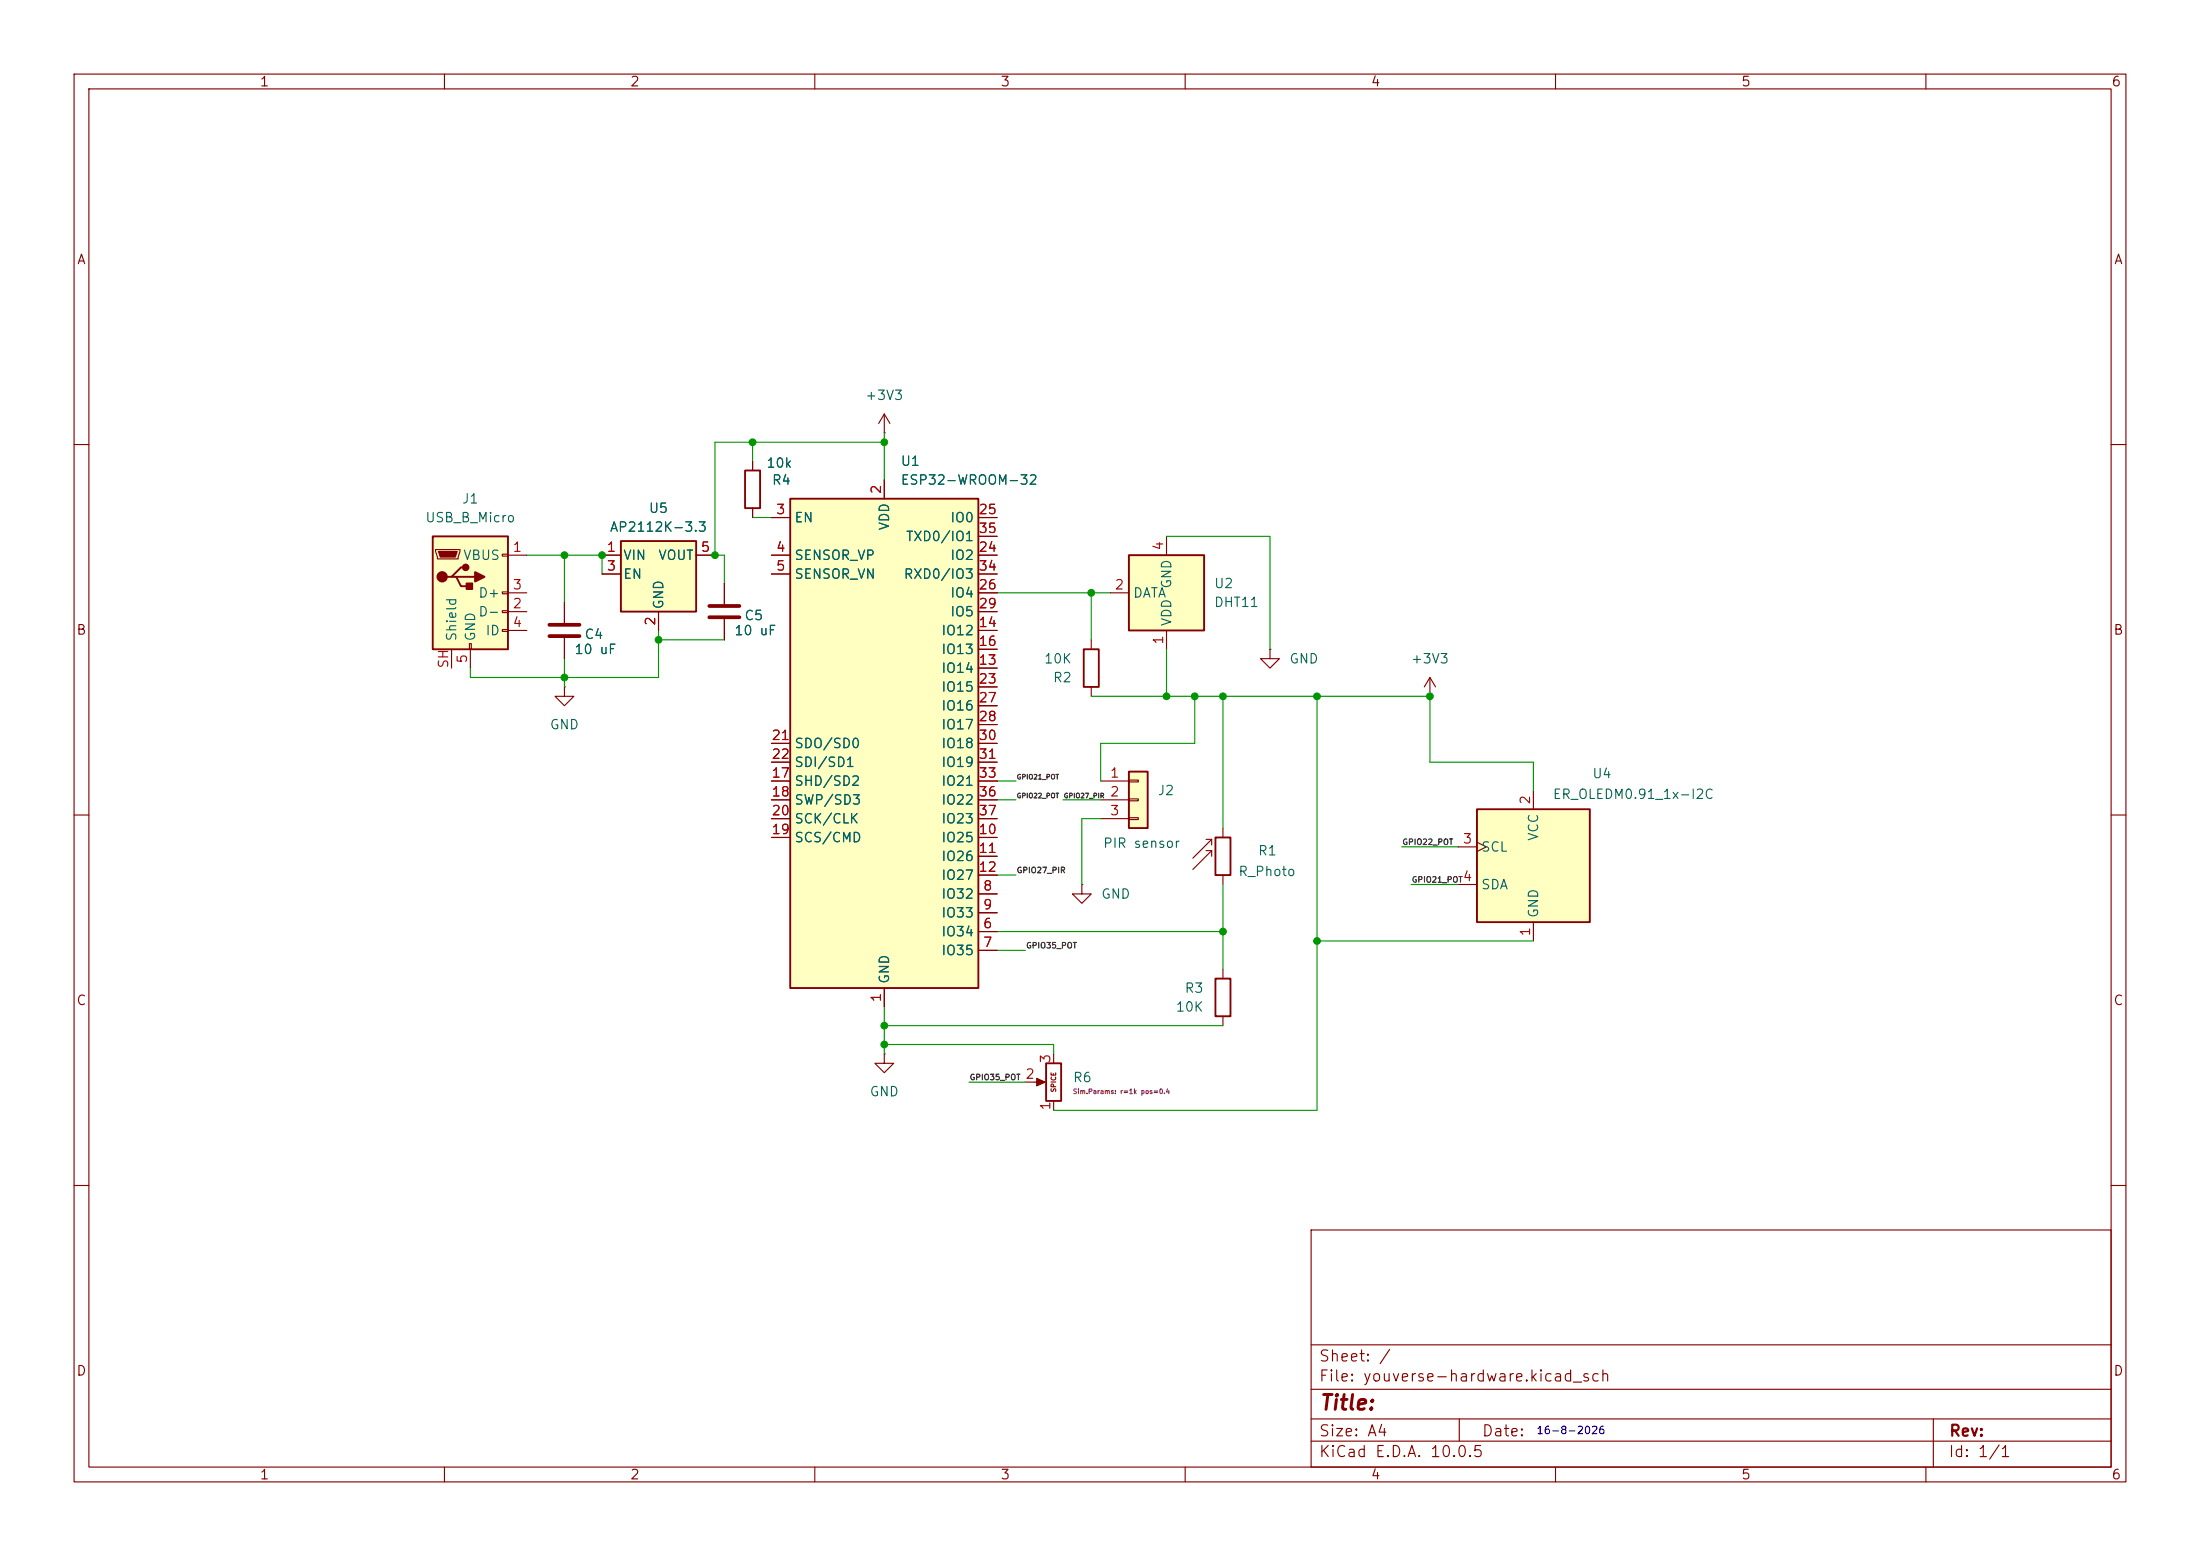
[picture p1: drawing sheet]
<svg xmlns="http://www.w3.org/2000/svg" width="297mm" height="210mm" viewBox="0 0 297 210" stroke-linecap="round" stroke-linejoin="round" font-family="sans-serif">
<g fill="none" stroke="#840000" stroke-width=".15">
<path d="M10 10h277v190h-277zM12 12h273v186h-273zM60 10v2M110 10v2M160 10v2M210 10v2M260 10v2M10 60h2M97.8 78.7v2.8M285 60h2M97.8 83.6v2.8M10 110h2"/>
<path d="M285 110h2M10 160h2M177 166h108v32h-108zM285 160h2M60 198v2M110 198v2M160 198v2M177 194.5h108M177 191.5h108M177 187.5h108M177 181.5h108M197 191.5v3"/>
<path d="M210 198v2M260 198v2M261 191.5v6.5"/>
</g>
<path d="M95.8 83.3h4M95.8 81.8h4" fill="none" stroke="#840000" stroke-width=".51"/>
<path d="M83.8 73h10.2v9.6h-10.2z" fill="#ffffc2"/>
<path d="M83.8 73h10.2v9.6h-10.2zM164.1 132.1h2v5.1h-2zM141.2 143.5h2.1v5.1h-2.1z" fill="none" stroke="#840000" stroke-width=".25"/>
<g fill="none" stroke="#840000" stroke-width=".15">
<path d="M81.3 74.9h2.5M81.3 77.5h2.5M94 74.9h2.5M76.2 92.7v1.3h1.3l-1.3 1.3-1.3-1.3h1.3M76.2 92.7h.1M76.2 81.3v2.8M76.2 86.1v2.8M88.9 82.6v2.5M165.1 130.8v1.3M165.1 137.2v1.2M138.4 146.1h2.3M142.2 142.2v1.3"/>
<path d="M142.2 148.6v1.3"/>
</g>
<path d="M74.2 85.9h4M74.2 84.3h4" fill="none" stroke="#840000" stroke-width=".51"/>
<path d="M140 145.5l1.1 .6-1.1 .5z" fill="#840000" stroke="#840000" stroke-width=".15"/>
<path d="M106.7 67.3h25.4v66.1h-25.4z" fill="#ffffc2"/>
<path d="M100.6 63.5h2v5.1h-2zM106.7 67.3h25.4v66.1h-25.4z" fill="none" stroke="#840000" stroke-width=".25"/>
<g fill="none" stroke="#840000" stroke-width=".15">
<path d="M119.4 58.4h.1M119.4 55.9v2.5M119.4 55.9l-.8 1.3M119.4 55.9l.7 1.3M101.6 62.2v1.3M101.6 68.6v1.3M104.1 69.9h2.6M104.1 74.9h2.6M104.1 77.5h2.6M119.4 64.8v2.5M132.1 69.9h2.5M132.1 74.9h2.5"/>
<path d="M132.1 77.5h2.5M132.1 72.4h2.5M132.1 90.2h2.5M132.1 85.1h2.5M132.1 87.6h2.5M132.1 92.7h2.5M132.1 80h2.5M132.1 95.3h2.5M132.1 97.8h2.5M132.1 82.6h2.5M104.1 113h2.6M104.1 105.4h2.6"/>
<path d="M104.1 108h2.6M104.1 110.5h2.6M104.1 100.3h2.6M104.1 102.9h2.6M132.1 113h2.5M132.1 115.6h2.5M132.1 118.1h2.5M132.1 105.4h2.5M132.1 108h2.5M132.1 110.5h2.5M132.1 100.3h2.5M132.1 102.9h2.5"/>
<path d="M119.4 133.4v2.5M132.1 125.7h2.5M132.1 128.3h2.5M132.1 120.7h2.5M132.1 123.2h2.5M119.4 142.2v1.3h1.2l-1.2 1.3-1.3-1.3h1.3M119.4 142.2h.1"/>
</g>
<path d="M58.4 72.4h10.2v15.2h-10.2z" fill="#ffffc2"/>
<path d="M58.4 72.4h10.2v15.2h-10.2zM61 77.9h.6l.6 1.2h1.3M61.6 77.9h2.5M62.9 76.6h-.7l-1.2 1.3h-.7M164.1 113h2v5.1h-2z" fill="none" stroke="#840000" stroke-width=".25"/>
<g fill="none" stroke="#840000" stroke-width=".15">
<path d="M58.8 74.2h3.3v.2l-.3 1h-2.7zM67.8 74.8h.8v.3h-.8zM67.8 79.9h.8v.2h-.8zM68.6 74.9h2.5M61 87.6v2.6M63.4 86.9h.2v.7h-.2zM63.5 87.6v2.6M67.8 82.4h.8v.3h-.8zM67.8 85h.8v.2h-.8zM68.6 82.6h2.5M68.6 80h2.5M68.6 85.1h2.5"/>
<path d="M171.4 87.6v1.3h1.3l-1.3 1.3-1.2-1.3h1.2M171.4 87.6h.1M146 119.4v1.3h1.3l-1.3 1.2-1.2-1.2h1.2M146 119.4h.1M162.8 114.8h.8M162.8 113.3h.8M163.6 114.8l-2.6 2.5M163.6 113.3v.7M163.6 114.8v.8M163.6 113.3l-2.6 2.5M165.1 111.8v1.2M165.1 118.1v1.3"/>
</g>
<path d="M59.2 74.4h2.5l-.2 .8h-2.1z" fill="#840000" stroke="#840000" stroke-width=".15"/>
<g fill="#840000" stroke="#840000" stroke-width=".25">
<path d="M63 78.7h.8v.8h-.8z"/>
<path d="M64.1 77.2l1.3 .7-1.3 .6z"/>
<circle cx="59.7" cy="77.9" r=".63"/>
<circle cx="62.9" cy="76.6" r=".38"/>
</g>
<path d="M152.4 74.9h10.2v10.2h-10.2z" fill="#ffffc2"/>
<path d="M152.4 74.9h10.2v10.2h-10.2zM146.3 87.6h2v5.1h-2z" fill="none" stroke="#840000" stroke-width=".25"/>
<path d="M157.5 72.4v2.5M147.3 86.4v1.2M147.3 92.7v1.3M149.9 80h2.5M157.5 85.1v2.5M193 94h.1M193 91.4l-.7 1.3M193 91.4l.8 1.3M193 91.4v2.6" fill="none" stroke="#840000" stroke-width=".15"/>
<path d="M199.4 109.2h15.2v15.3h-15.2z" fill="#ffffc2"/>
<path d="M199.4 109.2h15.2v15.3h-15.2z" fill="none" stroke="#840000" stroke-width=".25"/>
<path d="M196.8 114.3h2.6M196.8 119.4h2.6M199.4 113.7l1.3 .6-1.3 .6M207 106.7v2.5M207 124.5v2.5" fill="none" stroke="#840000" stroke-width=".15"/>
<path d="M152.4 104.1h2.5v7.7h-2.5z" fill="#ffffc2"/>
<path d="M152.4 104.1h2.5v7.7h-2.5z" fill="none" stroke="#840000" stroke-width=".25"/>
<g fill="none" stroke="#840000" stroke-width=".15">
<path d="M81.3 74.9h2.5M81.3 77.5h2.5M94 74.9h2.5M97.8 78.7v2.8M101.6 62.2v1.3M101.6 68.6v1.3M104.1 69.9h2.6M104.1 74.9h2.6M104.1 77.5h2.6M119.4 64.8v2.5M132.1 69.9h2.5M132.1 74.9h2.5"/>
<path d="M132.1 77.5h2.5M132.1 72.4h2.5M76.2 81.3v2.8M76.2 86.1v2.8M88.9 82.6v2.5M97.8 83.6v2.8M132.1 90.2h2.5M132.1 85.1h2.5M132.1 87.6h2.5M132.1 92.7h2.5M132.1 80h2.5M132.1 95.3h2.5"/>
<path d="M132.1 97.8h2.5M132.1 82.6h2.5M104.1 105.4h2.6M104.1 108h2.6M104.1 110.5h2.6M104.1 113h2.6M104.1 100.3h2.6M104.1 102.9h2.6M132.1 105.4h2.5M132.1 108h2.5M132.1 110.5h2.5M132.1 113h2.5"/>
<path d="M132.1 115.6h2.5M132.1 118.1h2.5M132.1 100.3h2.5M132.1 102.9h2.5M148.6 105.4h3.8M148.6 108h3.8M148.6 110.5h3.8M152.4 105.3h1.3v.2h-1.3zM152.4 107.8h1.3v.3h-1.3zM152.4 110.4h1.3v.2h-1.3zM119.4 133.4v2.5M132.1 125.7h2.5"/>
<path d="M132.1 128.3h2.5M132.1 120.7h2.5M132.1 123.2h2.5"/>
</g>
<g fill="none" stroke="#009600" stroke-width=".15">
<path d="M101.6 59.7v2.5M119.4 59.7h-22.9v15.2h1.3v3.8M119.4 58.4v6.4M71.1 74.9h10.2v2.6M76.2 74.9v6.4M101.6 69.9h2.5M157.5 72.4h13.9v15.2M76.2 88.9v3.8M88.9 85.1v6.3h-25.4v-1.2M88.9 86.4h8.9M134.6 80h15.3M147.3 94h45.7v8.9h14v3.8"/>
<path d="M147.3 80v6.4M157.5 87.6v6.4M161.3 94v6.3h-12.7v5.1M165.1 94v17.8M177.8 94v55.9h-35.6M134.6 118.1h2.6M134.6 108h2.6M134.6 105.4h2.6M143.5 108h5.1M148.6 110.5h-2.6v8.9M165.1 119.4v11.4M189.2 114.3h7.6"/>
<path d="M190.5 119.4h6.3M119.4 135.9v6.3M119.4 138.4h45.7M134.6 128.3h3.8M134.6 125.7h30.5M177.8 127h29.2M119.4 141h22.8v1.2M130.8 146.1h7.6"/>
</g>
<g fill="#009600" stroke="#009600" stroke-width=".14">
<circle cx="177.8" cy="127" r=".46"/>
<circle cx="165.1" cy="125.7" r=".46"/>
<circle cx="119.4" cy="138.4" r=".46"/>
<circle cx="119.4" cy="141" r=".46"/>
<circle cx="101.6" cy="59.7" r=".46"/>
<circle cx="88.9" cy="86.4" r=".46"/>
<circle cx="76.2" cy="91.4" r=".46"/>
<circle cx="76.2" cy="74.9" r=".46"/>
<circle cx="147.3" cy="80" r=".46"/>
<circle cx="157.5" cy="94" r=".46"/>
<circle cx="96.5" cy="74.9" r=".46"/>
<circle cx="81.3" cy="74.9" r=".46"/>
<circle cx="119.4" cy="59.7" r=".46"/>
<circle cx="165.1" cy="94" r=".46"/>
<circle cx="177.8" cy="94" r=".46"/>
<circle cx="161.3" cy="94" r=".46"/>
<circle cx="193" cy="94" r=".46"/>
</g>
<text font-size="2" fill="#840000" x="178" y="190.8">Title:</text>
<g font-size="1.5" fill="#840000">
<text x="178" y="184.1">Sheet: /</text>
<text x="178" y="186.8">File: youverse-hardware.kicad_sch</text>
<text x="178" y="197">KiCad E.D.A. 10.0.5</text>
<text x="178" y="194.2">Size: A4</text>
<text x="200" y="194.2">Date:</text>
<text x="263" y="197">Id: 1/1</text>
<text x="263" y="194.2">Rev:</text>
</g>
<g font-size="1.3" fill="#840000">
<text x="35" y="12">1</text>
<text x="85" y="12">2</text>
<text x="135" y="12">3</text>
<text x="185" y="12">4</text>
<text x="235" y="12">5</text>
<text x="285" y="12">6</text>
<text x="10.3" y="36">A</text>
<text x="285.3" y="36">A</text>
<text x="10.2" y="86">B</text>
<text x="285.2" y="86">B</text>
<text x="10.2" y="136">C</text>
<text x="285.2" y="136">C</text>
<text x="10.2" y="186">D</text>
<text x="285.2" y="186">D</text>
<text x="35" y="200">1</text>
<text x="85" y="200">2</text>
<text x="135" y="200">3</text>
<text x="185" y="200">4</text>
<text x="235" y="200">5</text>
<text x="285" y="200">6</text>
</g>
<g font-size="1.3" fill="#006464">
<text x="116.7" y="54.3">+3V3</text>
<text x="103.4" y="63.4">10k</text>
<text x="104.1" y="65.7">R4</text>
<text x="121.5" y="63.2">U1</text>
<text x="121.5" y="65.7">ESP32-WROOM-32</text>
<text x="57.3" y="70.8">USB_B_Micro</text>
<text x="62.3" y="68.3">J1</text>
<text x="87.5" y="69.5">U5</text>
<text x="107.2" y="70.8">EN</text>
<text x="120.3" y="71.7" transform="rotate(-90 120.3 71.7)">VDD</text>
<text x="128.2" y="70.8">IO0</text>
<text x="62.4" y="75.9">VBUS</text>
<text x="82.2" y="72.1">AP2112K-3.3</text>
<text x="84" y="75.9">VIN</text>
<text x="88.8" y="75.9">VOUT</text>
<text x="107.2" y="75.9">SENSOR_VP</text>
<text x="122.2" y="73.4">TXD0/IO1</text>
<text x="128.2" y="75.9">IO2</text>
<text x="64.5" y="83.5">D-</text>
<text x="64.5" y="81">D+</text>
<text x="84" y="78.4">EN</text>
<text x="89.9" y="82.3" transform="rotate(-90 89.9 82.3)">GND</text>
<text x="107.2" y="78.4">SENSOR_VN</text>
<text x="121.9" y="78.4">RXD0/IO3</text>
<text x="128.2" y="81">IO4</text>
<text x="128.2" y="83.5">IO5</text>
<text x="152.9" y="81">DATA</text>
<text x="158.4" y="79.5" transform="rotate(-90 158.4 79.5)">GND</text>
<text x="163.8" y="79.7">U2</text>
<text x="163.8" y="82.2">DHT11</text>
<text x="61.9" y="86.6" transform="rotate(-90 61.9 86.6)">Shield</text>
<text x="64.5" y="86.6" transform="rotate(-90 64.5 86.6)">GND</text>
<text x="65.5" y="86.1">ID</text>
<text x="77.4" y="88.6">10 uF</text>
<text x="78.8" y="86.6">C4</text>
<text x="99" y="86.1">10 uF</text>
<text x="100.4" y="84">C5</text>
<text x="127" y="86.1">IO12</text>
<text x="127" y="88.6">IO13</text>
<text x="140.9" y="89.9">10K</text>
<text x="158.4" y="84.6" transform="rotate(-90 158.4 84.6)">VDD</text>
<text x="174" y="89.9">GND</text>
<text x="190.4" y="89.9">+3V3</text>
<text x="127" y="91.1">IO14</text>
<text x="127" y="93.7">IO15</text>
<text x="142.1" y="92.4">R2</text>
<text x="74.1" y="98.8">GND</text>
<text x="107.2" y="101.3">SDO/SD0</text>
<text x="127" y="96.2">IO16</text>
<text x="127" y="98.8">IO17</text>
<text x="127" y="101.3">IO18</text>
<text x="107.2" y="106.4">SHD/SD2</text>
<text x="107.2" y="103.8">SDI/SD1</text>
<text x="127" y="103.8">IO19</text>
<text x="127" y="106.4">IO21</text>
<text x="156.2" y="107.6">J2</text>
<text x="214.9" y="105.4">U4</text>
<text x="107.2" y="108.9">SWP/SD3</text>
<text x="107.2" y="114">SCS/CMD</text>
<text x="107.2" y="111.5">SCK/CLK</text>
<text x="127" y="114">IO25</text>
<text x="127" y="108.9">IO22</text>
<text x="127" y="111.5">IO23</text>
<text x="208" y="113.6" transform="rotate(-90 208 113.6)">VCC</text>
<text x="209.5" y="108.2">ER_OLEDM0.91_1x-I2C</text>
<text x="127" y="116.5">IO26</text>
<text x="127" y="119.1">IO27</text>
<text x="148.8" y="114.8">PIR sensor</text>
<text x="167.1" y="118.6">R_Photo</text>
<text x="169.7" y="115.8">R1</text>
<text x="199.9" y="115.3">SCL</text>
<text x="127" y="121.6">IO32</text>
<text x="127" y="124.2">IO33</text>
<text x="148.6" y="121.6">GND</text>
<text x="199.9" y="120.3">SDA</text>
<text x="208" y="124" transform="rotate(-90 208 124)">GND</text>
<text x="127" y="126.7">IO34</text>
<text x="127" y="129.2">IO35</text>
<text x="120.3" y="132.9" transform="rotate(-90 120.3 132.9)">GND</text>
<text x="158.6" y="136.9">10K</text>
<text x="159.8" y="134.3">R3</text>
<text x="117.3" y="148.3">GND</text>
<text x="144.8" y="146.4">R6</text>
</g>
<g font-size="1.3" fill="#a90000">
<text x="104.7" y="69.7">3</text>
<text x="119.2" y="66.8" transform="rotate(-90 119.2 66.8)">2</text>
<text x="132" y="69.7">25</text>
<text x="69.1" y="74.8">1</text>
<text x="81.8" y="74.8">1</text>
<text x="81.8" y="77.3">3</text>
<text x="94.5" y="74.8">5</text>
<text x="104.7" y="74.8">4</text>
<text x="104.7" y="77.3">5</text>
<text x="132" y="74.8">24</text>
<text x="132" y="77.3">34</text>
<text x="132" y="72.3">35</text>
<text x="157.3" y="74.4" transform="rotate(-90 157.3 74.4)">4</text>
<text x="69.1" y="82.4">2</text>
<text x="69.1" y="79.9">3</text>
<text x="132" y="79.9">26</text>
<text x="132" y="82.4">29</text>
<text x="150.4" y="79.9">2</text>
<text x="63.4" y="89.6" transform="rotate(-90 63.4 89.6)">5</text>
<text x="69.1" y="85">4</text>
<text x="88.8" y="84.6" transform="rotate(-90 88.8 84.6)">2</text>
<text x="132" y="85">14</text>
<text x="132" y="87.5">16</text>
<text x="157.3" y="87.1" transform="rotate(-90 157.3 87.1)">1</text>
<text x="60.8" y="90.3" transform="rotate(-90 60.8 90.3)">SH</text>
<text x="132" y="90">13</text>
<text x="132" y="92.6">23</text>
<text x="132" y="95.1">27</text>
<text x="104.1" y="100.2">21</text>
<text x="132" y="97.7">28</text>
<text x="132" y="100.2">30</text>
<text x="104.1" y="105.3">17</text>
<text x="104.1" y="107.8">18</text>
<text x="104.1" y="102.7">22</text>
<text x="132" y="102.7">31</text>
<text x="132" y="105.3">33</text>
<text x="132" y="107.8">36</text>
<text x="149.8" y="105.3">1</text>
<text x="149.8" y="107.8">2</text>
<text x="104.1" y="112.9">19</text>
<text x="104.1" y="110.4">20</text>
<text x="132" y="112.9">10</text>
<text x="132" y="110.4">37</text>
<text x="149.8" y="110.4">3</text>
<text x="206.9" y="108.7" transform="rotate(-90 206.9 108.7)">2</text>
<text x="132" y="115.4">11</text>
<text x="132" y="118">12</text>
<text x="197.4" y="114.2">3</text>
<text x="197.4" y="119.2">4</text>
<text x="132.6" y="125.6">6</text>
<text x="132.6" y="120.5">8</text>
<text x="132.6" y="123.1">9</text>
<text x="132.6" y="128.1">7</text>
<text x="206.9" y="126.5" transform="rotate(-90 206.9 126.5)">1</text>
<text x="119.2" y="135.4" transform="rotate(-90 119.2 135.4)">1</text>
<text x="142.1" y="143.6" transform="rotate(-90 142.1 143.6)">3</text>
<text x="138.3" y="145.9">2</text>
<text x="142.1" y="150" transform="rotate(-90 142.1 150)">1</text>
</g>
<text font-size="1" fill="#0000c2" x="207.3" y="193.8">16-8-2026</text>
<g font-size=".8" fill="#0f0f0f">
<text x="137.2" y="118">GPIO27_PIR</text>
<text x="189.3" y="114.2">GPIO22_POT</text>
<text x="190.5" y="119.3">GPIO21_POT</text>
<text x="138.5" y="128.2">GPIO35_POT</text>
<text x="130.8" y="146">GPIO35_POT</text>
</g>
<g font-size=".6" fill="#0f0f0f">
<text x="137.2" y="105.3">GPIO21_POT</text>
<text x="137.2" y="107.9">GPIO22_POT</text>
<text x="143.5" y="107.9">GPIO27_PIR</text>
</g>
<text font-size=".6" fill="#840000" x="142.7" y="147.5" transform="rotate(-90 142.7 147.5)">SPICE</text>
<text font-size=".6" fill="#840084" x="144.8" y="147.8">Sim.Params: r=1k pos=0.4</text>
</svg>
